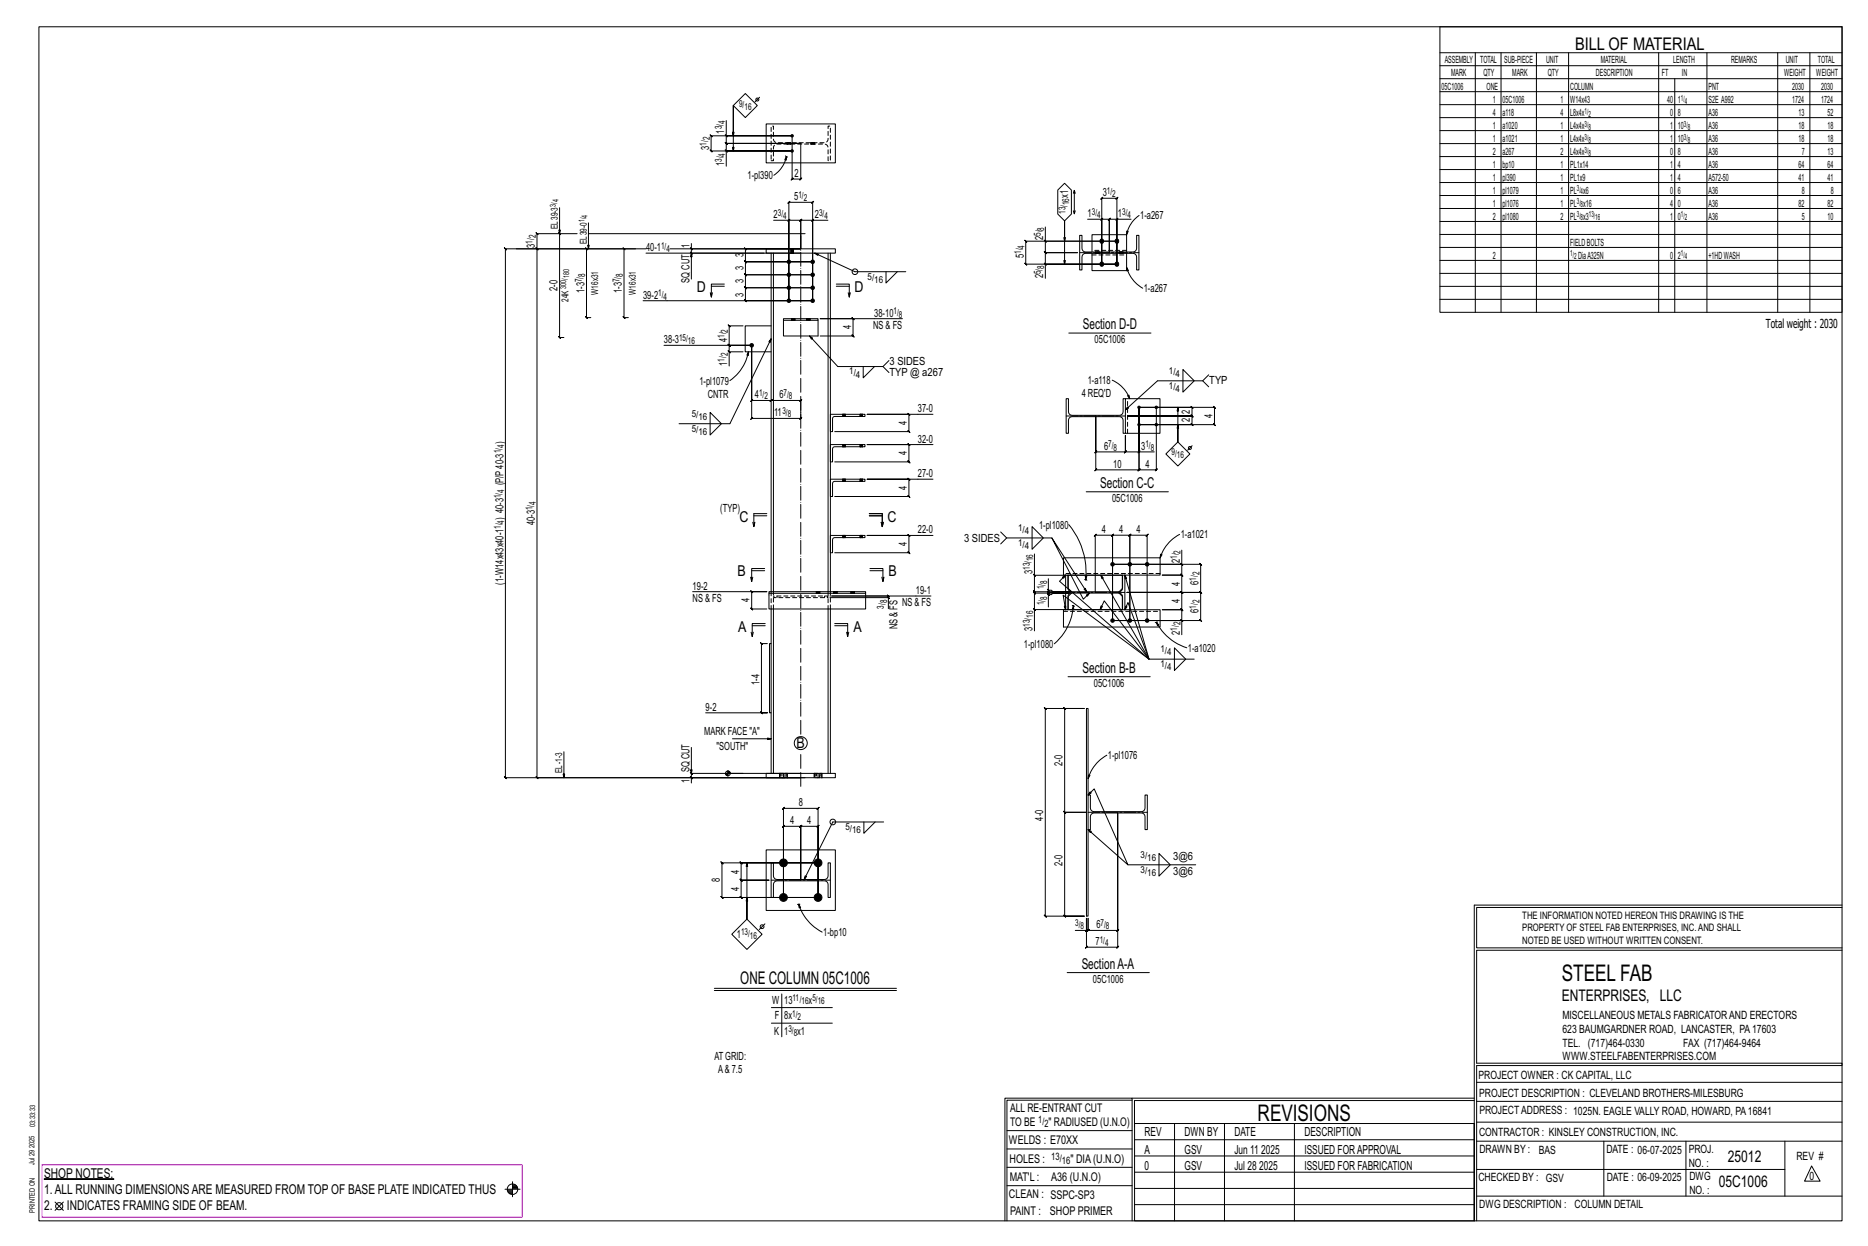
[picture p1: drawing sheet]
<svg xmlns="http://www.w3.org/2000/svg" width="914mm" height="610mm" viewBox="0 0 914 610" stroke-linecap="round" stroke-linejoin="round" font-family="sans-serif">
<g fill="#000" stroke="#000" stroke-width=".49">
<path d="M22 577h34z"/>
<circle cx="388" cy="74" r=".6"/>
<circle cx="388" cy="66" r=".6"/>
<circle cx="539" cy="118" r="1"/>
<circle cx="547" cy="118" r="1"/>
<circle cx="386" cy="134" r=".9"/>
<circle cx="386" cy="128" r=".9"/>
<circle cx="398" cy="134" r=".9"/>
<circle cx="398" cy="128" r=".9"/>
<circle cx="539" cy="129" r="1"/>
<circle cx="547" cy="129" r="1"/>
<circle cx="386" cy="147" r=".9"/>
<circle cx="386" cy="141" r=".9"/>
<circle cx="398" cy="147" r=".9"/>
<circle cx="398" cy="141" r=".9"/>
<circle cx="368" cy="169" r=".9"/>
<circle cx="558" cy="199" r=".6"/>
<circle cx="566" cy="199" r=".6"/>
<circle cx="558" cy="208" r=".6"/>
<circle cx="566" cy="208" r=".6"/>
<circle cx="545" cy="276" r=".9"/>
<circle cx="553" cy="276" r=".9"/>
<circle cx="562" cy="276" r=".9"/>
<circle cx="545" cy="304" r=".9"/>
<circle cx="553" cy="304" r=".9"/>
<circle cx="562" cy="304" r=".9"/>
<circle cx="384" cy="422" r="1.9"/>
<circle cx="384" cy="439" r="1.9"/>
<circle cx="400" cy="422" r="1.9"/>
<circle cx="400" cy="439" r="1.9"/>
</g>
<g fill="none" stroke="#000" stroke-width=".49">
<path d="M19 13h883v584h-883zM705 13h197v140h-197zM705 26h197M705 32h197M705 39h197M722 26v127M735 26v127M752 26v127M768 26v127M812 26v127M820 39v114M836 26v127"/>
<path d="M870 26v127M886 26v127M356 59v7h32h-40l1 1-1-1v8v-1l1 1h-1h40h-32v7M365 46l6 6-6 6-6-6zM372 48l-2 2M705 45h197M705 51h197M705 58h197M355 73l1 1zM355 66l1 1zM356 66v4h-1l1 1v-1h36M359 66v-14v22"/>
<path d="M375 61h34v19h-34zM384 76l1 1M385 77v1h-1zM385 77a14 14 0 0 1-6 9M385 77h.1M385 70h.1M387 70h.1M388 66v22h-1l1-1v1h4h-1l1-1v1v-18M392 70h-36h-1l1 1v-1v4M397 70h.1M399 70h.1M705 64h197"/>
<path d="M705 70h197M705 77h197M518 93l3-3 3 3v12l-3 3-3-3zM526 93l-1 2M526 95v-2v12M705 83h197M705 89h197M705 96h197M273 114l1 1zM274 102v63h-1l1 1v-1h2M283 114h-20h-1l1 1v-1v8h-10M288 109v13"/>
<path d="M288 114h106M338 119v3h54h-27l-1-1 1 1v6h-1l1 1v-1h33h-33h-1l1 1v-1v6h-1l1 1v-1h33h-33h-1l1 1v-1v7l-1-1 1 1h33h-33l-1-1 1 1v6h-1l1 1v-1h33h-83M379 108h7v39v-48l1-1-1 1h12h-1l1-1v1v48v-39h7M386 108l1-1zM386 108h6h-1l1-1v1v14M398 108v-1l-1 1zM398 108h-6v-1l-1 1h1v14M511 117l1 1zM512 111v7h35h-45v-1l1 1h-1v11l1 1-1-1h45h-35v7M512 118v6l-1-1 1 1h15h-15l-1-1 1 1v5M521 118v-10v21M525 103l1 2v-2"/>
<path d="M529 115h1v7l1 1h24l1-1v-7h2v17h-2v-7l-1-1h-24l-1 2v6h-1zM532 107h7v22v-32l1-1-1 1h8h-1l1-1v1v32v-22h7M539 107h4v1l1-1h-1v17v-17v1l1-1h-1h4M540 107l-1 1zM546 108l1-1zM552 113l-1 2zM558 105a15 15 0 0 0-7 10M705 102h197M705 108h197M705 115h197M262 121l1 1zM287 121l1 1z"/>
<path d="M287 122v33l1 1-1-1h2M305 121l1 1zM305 122v33l1 1-1-1h3M311 122h-48l-1-1 1 1v258h-1l1 1v-1h131M316 122h-69v-1l1 1h-1v258l1 1-1-1h145h-54v3M316 124h58M328 122h64M338 121l1 1zM338 124v13M338 122v2v-1l1 1h-1h54M355 139h-7v6v-2M375 122h34v2h-34z"/>
<path d="M377 124v165M379 124v165M387 122h.1M387 124h.1M388 122h.1M388 124h.1M399 124l20 9h24M405 124v165M406 124v165M409 139h7v6v-2M434 133v5l5-5M511 129l1 1z"/>
<path d="M535 124v8h16v-8M535 123v-8h16v8M536 123h.1M536 124h.1M538 123h.1M538 124h.1M548 123h.1M548 124h.1M550 123h.1M550 124h.1M551 131l1 1v1zM551 131a17 17 0 0 0 8 10"/>
<path d="M705 121h197M705 127h197M705 134h197M348 140h7M349 143l-1 2M364 159h-7h-1l1 1v-1v10l-1-1 1 1h11M377 159h-12v13h12M384 156h16v1h-16zM384 157v7h16v-7M409 140h7M415 143l1 2M442 156h-40h16l-1-1 1 1v8h-1l1 1v-1h-16"/>
<path d="M705 140h197M705 146h197M325 169h43M356 172l1 1zM364 172h-7v7M366 172v2zM366 172a22 22 0 0 1-9 14M368 169v27h-1l1-1v1h9l1-1-1 1h15h-1l1-1v1v9v-1l-1 1h1h-24v-1l-1 1h1zM368 169h-11l-1-1 1 1v3M377 166l-20 41h-25M396 164l14 15h22l3-3M423 179v6l5-6"/>
<path d="M432 179l3 3M523 163h40M378 195l-1 1zM544 186a16 16 0 0 1 9 9M551 195h17v17h-17zM551 195h-1v7l-2 1h-24l-1-2v-6h-1v17h1v-7l2-1h24l1 2v6h1M552 194l1-1v2zM558 199h26h-1l1 1v-1v5l-1-1 1 1h-32h32l-1-1 1 1v4l-1-1 1 1h-26h36h1l-1-1v1v-9l1 1-1-1h-36v31v-1l-1 1h1h-22l1-1-1 1v-26v17v1l1-1h-1h15l-1 1 1-1v-8v8l-1 1 1-1h7M566 199v31l1-1-1 1h-8v-1l-1 1h1v-31v22h7M577 199v17v-8M579 181l6 5-6 6zM589 186l3 3"/>
<path d="M592 183l-3 3h-22l-16 15M348 202l5 5-5 6zM406 218h17v1h-15v1v6h-2zM406 203h17v1h-15v1v6h-2zM413 203h.1M413 204h.1M413 218h.1M413 219h.1M414 203h.1M414 204h.1M414 218h.1M414 219h.1"/>
<path d="M421 203h.1M421 204h.1M421 218h.1M421 219h.1M422 203h.1M422 204h.1M422 218h.1M422 219h.1M457 218h-33h21l-1-1 1 1v8l-1-1 1 1h-36M457 203h-33h21l-1-1 1 1v8h-1l1 1v-1h-36M584 218l-3 2M406 234h17v2h-15v1v6h-2z"/>
<path d="M413 234h.1M413 236h.1M414 234h.1M414 236h.1M421 234h.1M421 236h.1M422 234h.1M422 236h.1M457 234h-33h21h-1l1 1v-1v9l-1-1 1 1h-36M558 221l-1 1zM571 222l6-6 5 6-5 6zM368 256l1 2"/>
<path d="M369 252h6M375 251h-6v7l1-2M426 251h6v7v-2v2v-7zM426 252h6M431 256l1 2M505 258l6 5-6 6zM523 257a37 37 0 0 1 8 27M532 241h40M368 279h6M374 278h-6v7l-1-3M406 262h17v1h-15v1v6h-2zM413 262h.1"/>
<path d="M413 263h.1M414 262h.1M414 263h.1M421 262h.1M421 263h.1M422 262h.1M422 263h.1M426 278h6v7l1-3M426 279h6M457 262h-33h21l-1-1 1 1v8h-1l1 1v-1h-36M490 260l3 3h22M493 263l-3 3"/>
<path d="M506 271v10h16M568 271h1l-1 2zM577 261a19 19 0 0 0-9 12M578 276l1 1zM578 269v7h-33h43h-1l1 1v-1v14l-1-1 1 1h-36h36l-1-1 1 1v14l-1-1 1 1h-43v-42v-1l-1 1h1h-9l1-1-1 1v28M578 276v5l1 1-1-1h-9h9l1 1-1-1v9v-1l1 1h-1h-26h26v-1l1 1h-1v8l1 1-1-1h-9h9l1 1-1-1v6M339 289h36h-7h-1l1 1v-1v9l-1-1 1 1h7M368 282v3M376 289h48v1h-48zM376 290v8h48v-8M377 298v17M379 298v80"/>
<path d="M400 289h.1M400 290h.1M401 289h.1M401 290h.1M405 298v80M406 292h29v6M406 292h50M406 298v80M407 292h28l-1-1 1 1M408 289h.1M408 290h.1M410 289h.1"/>
<path d="M410 290h.1M417 289h.1M417 290h.1M418 289h.1M418 290h.1M432 282v3M434 292l1 1zM506 298l1 1zM506 281l1 1zM506 281v9v-1l1 1h-1h17h-8v-1h-2v-6M513 290l1 1zM513 288l1 1z"/>
<path d="M513 297v-6h2v-1h8h-17l1 1-1-1v8M513 289v1v-1l1 1h-1h8h-8v-1l1 1h-1v1M522 298h-16v11M523 281h28l11 41-21-28-2 4M523 298h27M524 290l-1 2v6h26v-6l-1-2M525 296h.1M525 296l1 2h-1zM525 296a27 27 0 0 1-9 19M525 296l1 1M531 283v1M531 282h1l-1 2z"/>
<path d="M531 284h1M532 290l-17-27 15 30 3-3M539 281l23 41-43-38 3-3-1 2-1-1 2-1h-1v-8h47v8h-17v17M548 290l1-2v-7h-26v7l1 2M550 281l-1 7-1 2-24-1-1-1v-7h-1v17h1v-7l2-1h23l2 2v6h1M551 298h17v9h-47v-9h1v-1h-1l1 1-2-7 42 31M551 298l1-3 10 27M368 309v2l1-2M368 306h7M375 305h-7v6M376 315h-3l-1-1 1 1v34l-1-1 1 1h3h-31M377 315v34z"/>
<path d="M409 305h6v6l-1-2M409 306h6M415 309v2M562 304v-42v-1l-1 1h1h-9l1-1-1 1v42v-42l1-1-1 1h-8v-1l-1 1h1v42h33v7M566 304l1 2zM566 304a25 25 0 0 0 15 13M566 304l-1 1M567 304h-1M575 317l5 5-5 6zM578 303l1 1zM523 331h40M562 322h23"/>
<path d="M377 349v29M511 346l1 1h19h-10v-1l1 1h-1v50l1 1-1-1h11h-11l1 1-1-1v51l1 1-1-1h10h-19v1l-1-1h1v-101zM532 347h1v42l3-3 16 37-19-17 1 1-1-1v42h-1zM276 368v12M338 380l1 1zM338 366v12M355 378h9M355 379h1M356 379h.1M356 377v3M356 378h1M356 377h1"/>
<path d="M359 361h18M375 378h34v2h-34zM382 378h.1M385 378h.1M392 378h-54l1 1-1-1v2M399 378h.1M402 378h.1M533 379h1l-1 2zM542 369a19 19 0 0 0-9 12M382 380v1M384 395l-1 1 1-1h16v1l1-1h-1v44v-35h1l-1 1v-1h-8l-1 1 1-1v27v-27l-1 1 1-1h-8l-1 1 1-1v35zM385 380v1"/>
<path d="M399 380v1M402 380v1M533 389h1v7l2 1h23l2-2v-6h1v17h-1l-1-7-1-1h-24l-1 2v6h-1zM375 416h34v29h-34zM423 402v6l5-6M433 402h-25l-14 28M567 418l6 5-6 6zM353 422h47h-37h-1l1 1v-1v9l-1-1 1 1h13h-13l-1-1 1 1v8h-1l1 1v-1h37h-47l1 1-1-1v-17l1 1zM366 422v28v-11M377 422h2v7l1 1h24l1-1v-7h1v17h-1v-7l-1-1h-24l-1 2v6h-2zM552 423h33M358 457l8-7 7 7-7 8z"/>
<path d="M374 452l-2 3M391 442l1 2h-1zM391 442a23 23 0 0 0 11 14M391 442h-1M392 442h-1M526 455h6v-6v14l-1 1 1-1h15v1l1-1h-1v-65v57h1l-1 1v-1h-14l-1 1 1-1v-6v6l-1 1 1-1h-1M532 455l-1 1 1-1zM722 443v154M722 443h180M902 444h-179v20h179M522 476h41M902 465h-179v55h179v1h-179v76"/>
<path d="M350 484h89M350 485h89M378 493h29M383 486v21M378 501h29M554 538h-61v59M554 537h168M722 538h-167v13M723 539h179M723 530h179M493 553h61M555 550h167v47h-167z"/>
<path d="M555 558h167M575 550v47M599 550v47M634 550v47M723 549h179M723 558h179M785 558v27M825 558v27M874 558v27M251 578v8M251 580h1M493 571h61"/>
<path d="M493 562h61M555 573h167M555 566h167M723 572h151M887 570l4 8h-8zM27 588l4 4M31 588l-4 4M247 582h8M248 582h3M248 583h3M249 583h2M249 584h2"/>
<path d="M251 581h2M251 580h2M492 597v-60h62v60M493 580h61M555 589h167M555 581h167M723 585h179"/>
<circle cx="371" cy="49" r=".7"/>
<circle cx="419" cy="133" r="1.4"/>
<circle cx="582" cy="219" r=".7"/>
<circle cx="356" cy="378" r="1.2"/>
<circle cx="392" cy="364" r="3"/>
<circle cx="408" cy="402" r="1.4"/>
<circle cx="373" cy="453" r=".9"/>
<circle cx="29" cy="590" r="1.8"/>
<circle cx="251" cy="582" r="2.6"/>
</g>
<path d="M21 570h235v26h-235z" fill="none" stroke="#f0f" stroke-width=".5"/>
<g fill="none" stroke="#000" stroke-width=".49" stroke-dasharray="2 1.4">
<path d="M377 62h2v7l1 1h24l1-2v-6h1v17h-1v-7l-1-2-24 1-1 1v7h-2zM385 70h.1M386 70h.1M386 70h1M387 70h.1M397 70h.1M397 70h1zM398 70h.1M398 70h1M399 70h.1M387 122h.1M387 122v2"/>
<path d="M387 124h.1M387 124v-2M388 122v2zM388 124v-2M388 122h.1M388 124h.1M535 125h16M536 123h.1M536 123v1M536 124h.1M537 124v-1M537 123v1z"/>
<path d="M537 124l1-1M537 123h1M538 124v-1M538 124h.1M548 123h.1M548 123v1M548 124h.1M548 124v-1M549 123v1zM549 124v-1M549 123h.1M549 124l1-1"/>
<path d="M550 124v-1M550 124h.1M551 122h-16M387 156l1 1zM388 156h.1M388 156v1M388 157v-1v1M389 156v1M395 156v1zM395 156h.1M395 156v1M395 157l1-1-1 1"/>
<path d="M396 156v1M413 218v1M413 218h.1M413 203v1M413 203h.1M413 218v1zM413 219h.1M413 203v1zM413 204h.1M414 218v1M414 203v1M414 218h.1"/>
<path d="M414 203h.1M414 219h.1M414 219v-1M414 204h.1M414 204v-1M421 218v1M421 218h.1M421 203v1M421 203h.1M422 218v1zM422 218l-1 1M422 219h-1"/>
<path d="M422 203v1zM422 203l-1 1M422 204h-1M422 218v1M422 203v1M422 218h.1M422 203h.1M422 219h.1M422 219v-1M422 204h.1M422 204v-1M552 212v-17"/>
<path d="M413 234v2M413 234h.1M413 234v2zM413 236h.1M414 234v2M414 234h.1M414 236h.1M414 236v-2M421 234v2M421 234h.1M422 234v2zM422 234l-1 2"/>
<path d="M422 236h-1M422 234v2M422 234h.1M422 236h.1M422 236v-2M413 262v1M413 262h.1M413 262v1zM413 263h.1M414 262v1M414 262h.1M414 263h.1"/>
<path d="M414 263v-1M421 262v1M421 262h.1M422 262v1zM422 262l-1 1M422 263h-1M422 262v1M422 262h.1M422 263h.1M422 263v-1M377 289v9M379 298v-9"/>
<path d="M379 292h26h-26zM380 292h.1M400 289h.1M400 289v1M400 290h.1M400 290v-1M400 289v1zM400 290l1-1M400 289h1M401 290v-1M401 290h.1M404 292h.1"/>
<path d="M405 289v9M406 298v-9M408 289h.1M408 289v1M408 290h.1M408 290v-1M409 289v1zM409 290v-1M409 290l1-1M409 289h.1M410 290v-1M410 290h.1"/>
<path d="M417 289h.1M417 289v1M417 290h.1M417 290v-1M417 289v1zM417 290l1-1M417 289h1M418 290v-1M418 290h.1M521 299h47M524 290h1M525 290h-1"/>
<path d="M548 290h.1M568 281h-47M382 378v2M382 378h.1M382 378v3M383 378h-1v3M384 378v3zM384 378h-1v3h-1M384 378h1v3h-1M385 378v3M385 378h.1M399 378v2"/>
<path d="M399 378h.1M399 378v3M400 378h-1v3M400 378h1v3h-1zM400 378v3h-1M401 378h1v3h-1M402 378v3M402 378h.1M384 381h-1M385 381h.1M385 380v-2M400 381h.1"/>
<path d="M402 381h.1M402 380v-2"/>
</g>
<path d="M392 359v-244M392 385v-17" fill="none" stroke="#000" stroke-width=".49" stroke-dasharray="6.8 1 0 1"/>
<path d="M529 124h29M522 204h29M551 290h-29M533 397h29M377 431h29" fill="none" stroke="#000" stroke-width=".49" stroke-dasharray="5.8 1 1 1"/>
<g font-size="11.2">
<text x="764" y="480">STEEL FAB</text>
<text x="616" y="548">REVISIONS</text>
</g>
<g font-size="8.6">
<text x="771" y="24">BILL OF MATERIAL</text>
<text x="362" y="482">ONE COLUMN 05C1006</text>
</g>
<g font-size="7.9">
<text x="765" y="490">ENTERPRISES, LLC</text>
<text x="846" y="569">25012</text>
<text x="841" y="581">05C1006</text>
</g>
<g font-size="7.3">
<text x="341" y="143">D</text>
<text x="418" y="143">D</text>
<text x="530" y="161">Section D-D</text>
<text x="539" y="239">Section C-C</text>
<text x="362" y="255">C</text>
<text x="434" y="255">C</text>
<text x="361" y="282">B</text>
<text x="435" y="282">B</text>
<text x="361" y="309">A</text>
<text x="418" y="309">A</text>
<text x="530" y="329">Section B-B</text>
<text x="390" y="366">B</text>
<text x="530" y="474">SectionA-A</text>
</g>
<g font-size="6.6">
<text x="22" y="576">SHOP NOTES:</text>
<text x="22" y="584">1.ALL RUNNING DIMENSIONSARE MEASURED FROM TOP OF BASE PLATE INDICATED THUS</text>
<text x="22" y="592">2.</text>
<text x="33" y="592">INDICATES FRAMING SIDE OF BEAM.</text>
</g>
<g font-size="6.1">
<text x="864" y="161">Total weight : 2030</text>
<text x="560" y="556">REV</text>
<text x="580" y="556">DWN BY</text>
<text x="604" y="556">DATE</text>
<text x="639" y="556">DESCRIPTION</text>
<text x="560" y="564">A</text>
<text x="580" y="564">GSV</text>
<text x="604" y="564">Jun 11</text>
<text x="617" y="564">2025</text>
<text x="639" y="564">ISSUED FORAPPROVAL</text>
<text x="560" y="572">0</text>
<text x="580" y="572">GSV</text>
<text x="604" y="572">Jul 28</text>
<text x="616" y="572">2025</text>
<text x="639" y="572">ISSUED FOR FABRICATION</text>
</g>
<g font-size="5.9">
<text x="494" y="560">WELDS : E70XX</text>
<text x="494" y="569">HOLES :</text>
<text x="524" y="569">&quot; DIA(U.N.O)</text>
<text x="494" y="578">MAT'L :</text>
<text x="515" y="578">A36 (U.N.O)</text>
<text x="494" y="586">CLEAN : SSPC-SP3</text>
<text x="495" y="595">PAINT :</text>
<text x="514" y="595">SHOP PRIMER</text>
</g>
<g font-size="5.8">
<text x="494" y="544">ALL RE-ENTRANT CUT</text>
<text x="494" y="551">TO BE</text>
<text x="513" y="551">&quot; RADIUSED (U.N.O)</text>
</g>
<g font-size="5.6">
<text x="765" y="499">MISCELLANEOUS METALS FABRICATORAND ERECTORS</text>
<text x="765" y="505">623 BAUMGARDNER ROAD, LANCASTER, PA17603</text>
<text x="765" y="512">TEL. (717)464-0330</text>
<text x="824" y="512">FAX (717)464-9464</text>
<text x="765" y="519">WWW.STEELFABENTERPRISES.COM</text>
<text x="724" y="528">PROJECT OWNER : CK CAPITAL, LLC</text>
<text x="724" y="537">PROJECT DESCRIPTION : CLEVELAND BROTHERS-MILESBURG</text>
<text x="724" y="545">PROJECTADDRESS : 1025N. EAGLE VALLY ROAD, HOWARD, PA16841</text>
<text x="724" y="556">CONTRACTOR : KINSLEY CONSTRUCTION, INC.</text>
<text x="724" y="564">DRAWN BY :</text>
<text x="753" y="564">BAS</text>
<text x="786" y="564">DATE : 06-07-2025</text>
<text x="827" y="564">PROJ.</text>
<text x="879" y="568">REV #</text>
<text x="827" y="571">NO. :</text>
<text x="724" y="578">CHECKED BY : GSV</text>
<text x="787" y="578">DATE : 06-09-2025</text>
<text x="827" y="578">DWG</text>
<text x="886" y="578">0</text>
<text x="827" y="584">NO. :</text>
<text x="724" y="591">DWG DESCRIPTION : COLUMN DETAIL</text>
</g>
<g font-size="5.5">
<text x="355" y="65" transform="rotate(-90 355 65)">1</text>
<text x="347" y="73" transform="rotate(-90 347 73)">3</text>
<text x="355" y="81" transform="rotate(-90 355 81)">1</text>
<text x="366" y="88">1-pl390</text>
<text x="389" y="87">2</text>
<text x="389" y="98">5</text>
<text x="523" y="97" transform="rotate(-90 523 97)">x1</text>
<text x="540" y="96">3</text>
<text x="379" y="107">2</text>
<text x="399" y="107">2</text>
<text x="532" y="106">1</text>
<text x="547" y="106">1</text>
<text x="558" y="107">1-a267</text>
<text x="511" y="117" transform="rotate(-90 511 117)">2</text>
<text x="262" y="121" transform="rotate(-90 262 121)">3</text>
<text x="316" y="123">40-1</text>
<text x="337" y="121" transform="rotate(-90 337 121)">1</text>
<text x="364" y="126" transform="rotate(-90 364 126)">3</text>
<text x="501" y="126" transform="rotate(-90 501 126)">5</text>
<text x="364" y="132" transform="rotate(-90 364 132)">3</text>
<text x="511" y="136" transform="rotate(-90 511 136)">2</text>
<text x="273" y="142" transform="rotate(-90 273 142)">2-0</text>
<text x="286" y="143" transform="rotate(-90 286 143)">1-3</text>
<text x="304" y="143" transform="rotate(-90 304 143)">1-3</text>
<text x="337" y="138" transform="rotate(-90 337 138)">SQ CUT</text>
<text x="364" y="139" transform="rotate(-90 364 139)">3</text>
<text x="560" y="143">1-a267</text>
<text x="315" y="146">39-2</text>
<text x="364" y="145" transform="rotate(-90 364 145)">3</text>
<text x="428" y="155">38-10</text>
<text x="417" y="161" transform="rotate(-90 417 161)">4</text>
<text x="427" y="161">NS &amp; FS</text>
<text x="325" y="168">38-3</text>
<text x="356" y="167" transform="rotate(-90 356 167)">4</text>
<text x="536" y="168">05C1006</text>
<text x="356" y="179" transform="rotate(-90 356 179)">1</text>
<text x="435" y="178">3 SIDES</text>
<text x="435" y="184">TYP @ a267</text>
<text x="342" y="188">1-pl1079</text>
<text x="532" y="188">1-a118</text>
<text x="592" y="188">TYP</text>
<text x="346" y="195">CNTR</text>
<text x="370" y="195">4</text>
<text x="381" y="195">6</text>
<text x="529" y="194">4 REQ'D</text>
<text x="379" y="204">11</text>
<text x="449" y="202">37-0</text>
<text x="583" y="202" transform="rotate(-90 583 202)">2</text>
<text x="444" y="208" transform="rotate(-90 444 208)">4</text>
<text x="583" y="206" transform="rotate(-90 583 206)">2</text>
<text x="594" y="205" transform="rotate(-90 594 205)">4</text>
<text x="246" y="217" transform="rotate(-90 246 217)">)</text>
<text x="449" y="217">32-0</text>
<text x="540" y="220">6</text>
<text x="559" y="220">3</text>
<text x="444" y="223" transform="rotate(-90 444 223)">4</text>
<text x="449" y="233">27-0</text>
<text x="545" y="229">10</text>
<text x="561" y="229">4</text>
<text x="246" y="237" transform="rotate(-90 246 237)">(P/P40-3</text>
<text x="444" y="240" transform="rotate(-90 444 240)">4</text>
<text x="544" y="246">05C1006</text>
<text x="353" y="250">(TYP)</text>
<text x="246" y="254" transform="rotate(-90 246 254)">) 40-3</text>
<text x="262" y="257" transform="rotate(-90 262 257)">40-3</text>
<text x="449" y="261">22-0</text>
<text x="509" y="259">1-pl1080</text>
<text x="539" y="261">4</text>
<text x="548" y="261">4</text>
<text x="556" y="261">4</text>
<text x="578" y="263">1-a1021</text>
<text x="444" y="267" transform="rotate(-90 444 267)">4</text>
<text x="472" y="265">3 SIDES</text>
<text x="577" y="276" transform="rotate(-90 577 276)">2</text>
<text x="505" y="281" transform="rotate(-90 505 281)">3</text>
<text x="246" y="286" transform="rotate(-90 246 286)">(1-W14x43x40-1</text>
<text x="577" y="287" transform="rotate(-90 577 287)">4</text>
<text x="587" y="286" transform="rotate(-90 587 286)">6</text>
<text x="339" y="288">19-2</text>
<text x="448" y="291">19-1</text>
<text x="339" y="294">NS &amp; FS</text>
<text x="367" y="295" transform="rotate(-90 367 295)">4</text>
<text x="442" y="296">NS &amp; FS</text>
<text x="577" y="295" transform="rotate(-90 577 295)">4</text>
<text x="587" y="300" transform="rotate(-90 587 300)">6</text>
<text x="439" y="308" transform="rotate(-90 439 308)">NS &amp; FS</text>
<text x="505" y="309" transform="rotate(-90 505 309)">3</text>
<text x="577" y="311" transform="rotate(-90 577 311)">2</text>
<text x="501" y="317">1-pl1080</text>
<text x="581" y="319">1-a1020</text>
<text x="372" y="335" transform="rotate(-90 372 335)">1-4</text>
<text x="535" y="336">05C1006</text>
<text x="345" y="348">9-2</text>
<text x="345" y="359">MARK FACE &quot;A&quot;</text>
<text x="351" y="367">&quot;SOUTH&quot;</text>
<text x="542" y="371">1-pl1076</text>
<text x="337" y="378" transform="rotate(-90 337 378)">SQ CUT</text>
<text x="520" y="375" transform="rotate(-90 520 375)">2-0</text>
<text x="337" y="383" transform="rotate(-90 337 383)">1</text>
<text x="391" y="394">8</text>
<text x="511" y="401" transform="rotate(-90 511 401)">4-0</text>
<text x="387" y="403">4</text>
<text x="395" y="403">4</text>
<text x="520" y="424" transform="rotate(-90 520 424)">2-0</text>
<text x="574" y="421">3@6</text>
<text x="352" y="432" transform="rotate(-90 352 432)">8</text>
<text x="362" y="427" transform="rotate(-90 362 427)">4</text>
<text x="574" y="428">3@6</text>
<text x="362" y="436" transform="rotate(-90 362 436)">4</text>
<text x="537" y="454">6</text>
<text x="361" y="459">1</text>
<text x="403" y="458">1-bp10</text>
<text x="536" y="462">7</text>
<text x="535" y="481">05C1006</text>
<text x="378" y="491">W</text>
<text x="384" y="491">13</text>
<text x="396" y="491">x</text>
<text x="379" y="499">F</text>
<text x="384" y="499">8x</text>
<text x="379" y="506">K</text>
<text x="384" y="506">1</text>
<text x="390" y="506">x1</text>
<text x="350" y="518">AT GRID:</text>
<text x="352" y="525">A&amp; 7.5</text>
</g>
<g font-size="5">
<text x="745" y="450">THE INFORMATION NOTED HEREON THIS DRAWING IS THE</text>
<text x="745" y="456">PROPERTY OF STEEL FAB ENTERPRISES, INC.AND SHALL</text>
<text x="745" y="462">NOTED BE USED WITHOUT WRITTEN CONSENT.</text>
<text x="508" y="550">1/</text>
<text x="511" y="551">2</text>
<text x="515" y="568">13/</text>
<text x="520" y="570">16</text>
</g>
<g font-size="4.9">
<text x="707" y="31">ASSEMBLY</text>
<text x="725" y="31">TOTAL</text>
<text x="736" y="31">SUB-PIECE</text>
<text x="757" y="31">UNIT</text>
<text x="784" y="31">MATERIAL</text>
<text x="819" y="31">LENGTH</text>
<text x="847" y="31">REMARKS</text>
<text x="874" y="31">UNIT</text>
<text x="890" y="31">TOTAL</text>
<text x="710" y="37">MARK</text>
<text x="726" y="37">QTY</text>
<text x="740" y="37">MARK</text>
<text x="758" y="37">QTY</text>
<text x="781" y="37">DESCRIPTION</text>
<text x="814" y="37">FT</text>
<text x="823" y="37">IN</text>
<text x="873" y="37">WEIGHT</text>
<text x="889" y="37">WEIGHT</text>
<text x="706" y="44">05C1006</text>
<text x="728" y="44">ONE</text>
<text x="769" y="44">COLUMN</text>
<text x="836" y="44">PNT</text>
<text x="877" y="44">2030</text>
<text x="891" y="44">2030</text>
<text x="731" y="50">1</text>
<text x="736" y="50">05C1006</text>
<text x="764" y="50">1</text>
<text x="769" y="50">W14x43</text>
<text x="816" y="50">40</text>
<text x="821" y="50">1</text>
<text x="836" y="50">S2E A992</text>
<text x="877" y="50">1724</text>
<text x="891" y="50">1724</text>
<text x="731" y="57">4</text>
<text x="736" y="57">a118</text>
<text x="764" y="57">4</text>
<text x="769" y="57">L8x4x</text>
<text x="818" y="57">0</text>
<text x="821" y="57">8</text>
<text x="836" y="57">A36</text>
<text x="880" y="57">13</text>
<text x="895" y="57">52</text>
<text x="731" y="63">1</text>
<text x="736" y="63">a1020</text>
<text x="764" y="63">1</text>
<text x="769" y="63">L4x4x</text>
<text x="818" y="63">1</text>
<text x="821" y="63">10</text>
<text x="836" y="63">A36</text>
<text x="880" y="63">18</text>
<text x="895" y="63">18</text>
<text x="731" y="69">1</text>
<text x="736" y="69">a1021</text>
<text x="764" y="69">1</text>
<text x="769" y="69">L4x4x</text>
<text x="818" y="69">1</text>
<text x="821" y="69">10</text>
<text x="836" y="69">A36</text>
<text x="880" y="69">18</text>
<text x="895" y="69">18</text>
<text x="731" y="76">2</text>
<text x="736" y="76">a267</text>
<text x="764" y="76">2</text>
<text x="769" y="76">L4x4x</text>
<text x="818" y="76">0</text>
<text x="821" y="76">8</text>
<text x="836" y="76">A36</text>
<text x="882" y="76">7</text>
<text x="895" y="76">13</text>
<text x="731" y="82">1</text>
<text x="736" y="82">bp10</text>
<text x="764" y="82">1</text>
<text x="769" y="82">PL1x14</text>
<text x="818" y="82">1</text>
<text x="821" y="82">4</text>
<text x="836" y="82">A36</text>
<text x="880" y="82">64</text>
<text x="895" y="82">64</text>
<text x="731" y="88">1</text>
<text x="736" y="88">pl390</text>
<text x="764" y="88">1</text>
<text x="769" y="88">PL1x9</text>
<text x="818" y="88">1</text>
<text x="821" y="88">4</text>
<text x="836" y="88">A572-50</text>
<text x="880" y="88">41</text>
<text x="895" y="88">41</text>
<text x="731" y="95">1</text>
<text x="736" y="95">pl1079</text>
<text x="764" y="95">1</text>
<text x="769" y="95">PL x6</text>
<text x="818" y="95">0</text>
<text x="821" y="95">6</text>
<text x="836" y="95">A36</text>
<text x="882" y="95">8</text>
<text x="896" y="95">8</text>
<text x="731" y="101">1</text>
<text x="736" y="101">pl1076</text>
<text x="764" y="101">1</text>
<text x="769" y="101">PL x16</text>
<text x="818" y="101">4</text>
<text x="821" y="101">0</text>
<text x="836" y="101">A36</text>
<text x="880" y="101">82</text>
<text x="895" y="101">82</text>
<text x="731" y="107">2</text>
<text x="736" y="107">pl1080</text>
<text x="764" y="107">2</text>
<text x="769" y="107">PL x3</text>
<text x="818" y="107">1</text>
<text x="821" y="107">0</text>
<text x="836" y="107">A36</text>
<text x="882" y="107">5</text>
<text x="895" y="107">10</text>
<text x="769" y="120">FIELDBOLTS</text>
<text x="731" y="127">2</text>
<text x="772" y="127">DiaA325N</text>
<text x="818" y="127">0</text>
<text x="821" y="127">2</text>
<text x="836" y="127">+1HDWASH</text>
</g>
<g font-size="4.7">
<text x="362" y="52">9/</text>
<text x="364" y="54">16</text>
<text x="353" y="63" transform="rotate(-90 353 63)">3/</text>
<text x="355" y="61" transform="rotate(-90 355 61)">4</text>
<text x="346" y="71" transform="rotate(-90 346 71)">1/</text>
<text x="348" y="69" transform="rotate(-90 348 69)">2</text>
<text x="355" y="77" transform="rotate(-90 355 77)">4</text>
<text x="353" y="79" transform="rotate(-90 353 79)">3/</text>
<text x="542" y="95">1/</text>
<text x="391" y="97">1/</text>
<text x="393" y="98">2</text>
<text x="523" y="100" transform="rotate(-90 523 100)">16</text>
<text x="544" y="96">2</text>
<text x="381" y="106">3/</text>
<text x="383" y="107">4</text>
<text x="401" y="106">3/</text>
<text x="404" y="107">4</text>
<text x="522" y="105" transform="rotate(-90 522 105)">13/</text>
<text x="534" y="105">3/</text>
<text x="537" y="107">4</text>
<text x="549" y="105">3/</text>
<text x="552" y="107">4</text>
<text x="273" y="112" transform="rotate(-90 273 112)">EL39-3</text>
<text x="511" y="113" transform="rotate(-90 511 113)">8</text>
<text x="261" y="119" transform="rotate(-90 261 119)">1/</text>
<text x="262" y="117" transform="rotate(-90 262 117)">2</text>
<text x="287" y="120" transform="rotate(-90 287 120)">EL39-0</text>
<text x="509" y="115" transform="rotate(-90 509 115)">5/</text>
<text x="324" y="122">1/</text>
<text x="326" y="123">4</text>
<text x="500" y="124" transform="rotate(-90 500 124)">1/</text>
<text x="502" y="122" transform="rotate(-90 502 122)">4</text>
<text x="511" y="132" transform="rotate(-90 511 132)">8</text>
<text x="287" y="135" transform="rotate(-90 287 135)">8</text>
<text x="305" y="135" transform="rotate(-90 305 135)">8</text>
<text x="425" y="137">5/</text>
<text x="509" y="134" transform="rotate(-90 509 134)">5/</text>
<text x="285" y="138" transform="rotate(-90 285 138)">7/</text>
<text x="303" y="138" transform="rotate(-90 303 138)">7/</text>
<text x="428" y="138">16</text>
<text x="278" y="148" transform="rotate(-90 278 148)">24K</text>
<text x="293" y="144" transform="rotate(-90 293 144)">W16x31</text>
<text x="311" y="144" transform="rotate(-90 311 144)">W16x31</text>
<text x="322" y="145">1/</text>
<text x="325" y="147">4</text>
<text x="437" y="154">1/</text>
<text x="440" y="155">8</text>
<text x="332" y="167">15/</text>
<text x="355" y="165" transform="rotate(-90 355 165)">1/</text>
<text x="356" y="163" transform="rotate(-90 356 163)">2</text>
<text x="337" y="168">16</text>
<text x="355" y="177" transform="rotate(-90 355 177)">1/</text>
<text x="356" y="174" transform="rotate(-90 356 174)">2</text>
<text x="416" y="183">1/</text>
<text x="419" y="185">4</text>
<text x="572" y="183">1/</text>
<text x="575" y="184">4</text>
<text x="572" y="190">1/</text>
<text x="575" y="192">4</text>
<text x="372" y="194">1/</text>
<text x="374" y="195">2</text>
<text x="384" y="194">7/</text>
<text x="386" y="195">8</text>
<text x="339" y="204">5/</text>
<text x="383" y="202">3/</text>
<text x="342" y="205">16</text>
<text x="386" y="204">8</text>
<text x="339" y="211">5/</text>
<text x="342" y="213">16</text>
<text x="245" y="222" transform="rotate(-90 245 222)">1/</text>
<text x="247" y="219" transform="rotate(-90 247 219)">4</text>
<text x="543" y="219">7/</text>
<text x="545" y="221">8</text>
<text x="561" y="219">1/</text>
<text x="563" y="221">8</text>
<text x="574" y="223">9/</text>
<text x="576" y="224">16</text>
<text x="245" y="244" transform="rotate(-90 245 244)">1/</text>
<text x="247" y="241" transform="rotate(-90 247 241)">4</text>
<text x="261" y="250" transform="rotate(-90 261 250)">1/</text>
<text x="262" y="247" transform="rotate(-90 262 247)">4</text>
<text x="247" y="256" transform="rotate(-90 247 256)">4</text>
<text x="245" y="259" transform="rotate(-90 245 259)">1/</text>
<text x="498" y="260">1/</text>
<text x="502" y="261">4</text>
<text x="498" y="267">1/</text>
<text x="502" y="269">4</text>
<text x="506" y="275" transform="rotate(-90 506 275)">16</text>
<text x="576" y="274" transform="rotate(-90 576 274)">1/</text>
<text x="578" y="271" transform="rotate(-90 578 271)">2</text>
<text x="504" y="279" transform="rotate(-90 504 279)">13/</text>
<text x="587" y="282" transform="rotate(-90 587 282)">2</text>
<text x="513" y="286" transform="rotate(-90 513 286)">8</text>
<text x="585" y="284" transform="rotate(-90 585 284)">1/</text>
<text x="511" y="288" transform="rotate(-90 511 288)">1/</text>
<text x="513" y="294" transform="rotate(-90 513 294)">8</text>
<text x="433" y="298" transform="rotate(-90 433 298)">3/</text>
<text x="434" y="295" transform="rotate(-90 434 295)">8</text>
<text x="511" y="296" transform="rotate(-90 511 296)">1/</text>
<text x="585" y="298" transform="rotate(-90 585 298)">1/</text>
<text x="587" y="295" transform="rotate(-90 587 295)">2</text>
<text x="506" y="302" transform="rotate(-90 506 302)">16</text>
<text x="578" y="306" transform="rotate(-90 578 306)">2</text>
<text x="504" y="307" transform="rotate(-90 504 307)">13/</text>
<text x="576" y="308" transform="rotate(-90 576 308)">1/</text>
<text x="568" y="319">1/</text>
<text x="571" y="321">4</text>
<text x="568" y="326">1/</text>
<text x="571" y="328">4</text>
<text x="275" y="378" transform="rotate(-90 275 378)">EL-1-3</text>
<text x="414" y="406">5/</text>
<text x="417" y="408">16</text>
<text x="558" y="420">3/</text>
<text x="562" y="421">16</text>
<text x="558" y="427">3/</text>
<text x="562" y="429">16</text>
<text x="526" y="453">3/</text>
<text x="529" y="455">8</text>
<text x="539" y="453">7/</text>
<text x="541" y="455">8</text>
<text x="363" y="458">13/</text>
<text x="367" y="459">16</text>
<text x="538" y="461">1/</text>
<text x="541" y="463">4</text>
<text x="388" y="490">11/</text>
<text x="392" y="491">16</text>
<text x="398" y="490">5/</text>
<text x="400" y="491">16</text>
<text x="388" y="497">1/</text>
<text x="390" y="499">2</text>
<text x="386" y="505">3/</text>
<text x="389" y="507">8</text>
</g>
<g font-size="4.2">
<text x="823" y="49">1/</text>
<text x="825" y="51">4</text>
<text x="776" y="56">1/</text>
<text x="778" y="57">2</text>
<text x="776" y="62">3/</text>
<text x="778" y="63">8</text>
<text x="824" y="62">3/</text>
<text x="826" y="63">8</text>
<text x="776" y="68">3/</text>
<text x="778" y="70">8</text>
<text x="824" y="68">3/</text>
<text x="826" y="70">8</text>
<text x="776" y="75">3/</text>
<text x="778" y="76">8</text>
<text x="772" y="94">3/</text>
<text x="774" y="95">4</text>
<text x="772" y="100">3/</text>
<text x="774" y="101">8</text>
<text x="772" y="106">3/</text>
<text x="774" y="108">8</text>
<text x="778" y="106">13/</text>
<text x="781" y="108">16</text>
<text x="823" y="106">1/</text>
<text x="825" y="108">2</text>
<text x="769" y="125">1/</text>
<text x="823" y="125">1/</text>
<text x="770" y="127">2</text>
<text x="825" y="127">4</text>
</g>
<g font-size="4">
<text x="272" y="101" transform="rotate(-90 272 101)">3/</text>
<text x="273" y="99" transform="rotate(-90 273 99)">4</text>
<text x="288" y="106" transform="rotate(-90 288 106)">4</text>
<text x="286" y="109" transform="rotate(-90 286 109)">1/</text>
<text x="279" y="136" transform="rotate(-90 279 136)">180</text>
<text x="277" y="141" transform="rotate(-90 277 141)">300/</text>
</g>
<g font-size="3.7">
<text x="17" y="551" transform="rotate(-90 17 551)">03:33:33</text>
<text x="17" y="562" transform="rotate(-90 17 562)">2025</text>
<text x="17" y="570" transform="rotate(-90 17 570)">Jul 29</text>
<text x="17" y="593" transform="rotate(-90 17 593)">PRINTED ON</text>
</g>
</svg>
